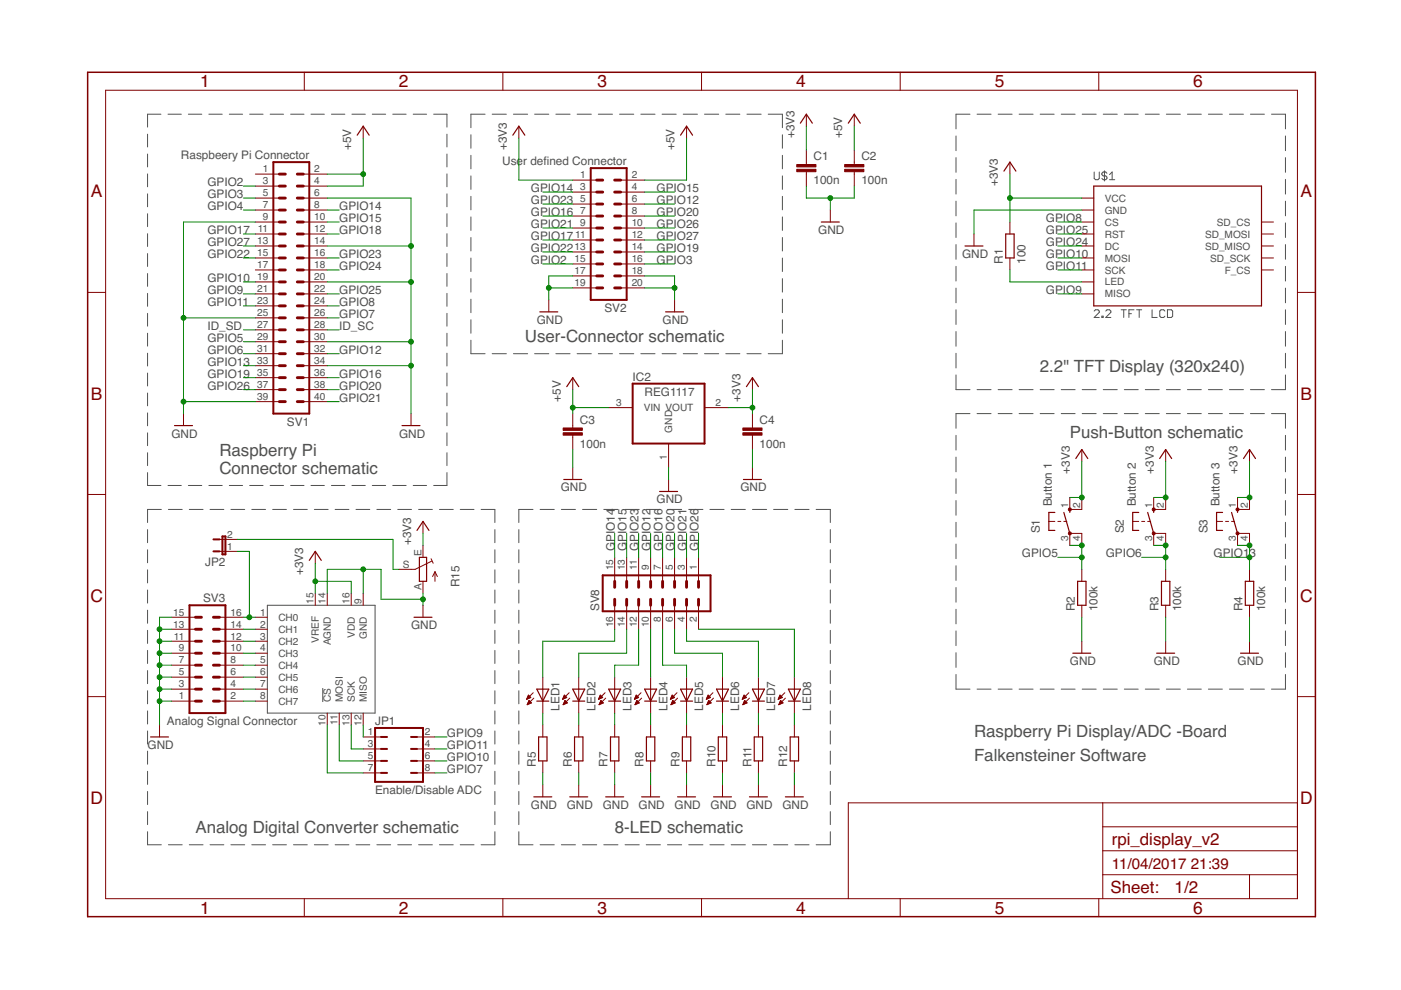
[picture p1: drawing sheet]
<svg xmlns="http://www.w3.org/2000/svg" width="297mm" height="210mm" viewBox="0 0 297 210" stroke-linecap="round" stroke-linejoin="round" font-family="sans-serif">
<g fill="none" stroke="#505050" stroke-width=".21">
<path d="M31.3 28.4v2.8M31.3 32.7v2.7M31.3 36.9v2.7M34.1 24.2h-2.8v2.7M35.6 24.2h2.8M39.9 24.2h2.9M44.3 24.2h2.8M48.6 24.2h2.8M52.9 24.2h2.9M57.3 24.2h2.8M61.6 24.2h2.9M65.9 24.2h2.9"/>
<path d="M70.3 24.2h2.8M74.6 24.2h2.8M78.9 24.2h2.9M83.3 24.2h2.8M87.6 24.2h2.8M91.9 24.2h2.9v2.7M94.8 28.4v2.8M94.8 32.7v2.7M94.8 36.9v2.7M99.8 28.6v2.8M99.8 32.9v2.9M99.8 37.3v2.9"/>
<path d="M102.8 24.2h-3v2.9M104.4 24.2h3M108.9 24.2h3M113.3 24.2h3.1M117.9 24.2h3M122.4 24.2h3M126.9 24.2h3M131.4 24.2h3M135.9 24.2h3M140.4 24.2h3M144.9 24.2h3M149.4 24.2h3"/>
<path d="M153.9 24.2h3M158.4 24.2h3M162.9 24.2h3v2.9M165.9 28.6v2.8M165.9 32.9v2.9M165.9 37.3v2.9M202.7 28.8v3.1M202.7 33.4v3.1M202.7 38v3.1M205.7 24.2h-3v3.1M207.2 24.2h2.9M211.6 24.2h3"/>
<path d="M216.1 24.2h2.9M220.5 24.2h3M225 24.2h2.9M229.4 24.2h3M232 36.5v1.3l.3 .3h.5l.3-.3v-1.3M233.9 24.2h3M234.2 36.2v2.2M234.7 36.7l-.3-.2h-.5l-.3 .2v.3l.3 .3h.5l.3 .3v.2l-.3 .3h-.5l-.3-.3M235.2 38.1h1.1M235.2 37l.6-.5v1.6M238.4 24.2h2.9M242.8 24.2h3"/>
<path d="M247.3 24.2h3M251.8 24.2h2.9M256.2 24.2h3M260.7 24.2h2.9M265.1 24.2h3M269.6 24.2h2.9v3.1M272.5 28.8v3.1M272.5 33.4v3.1M272.5 38v3.1M31.3 41.1v2.7M31.3 45.3v2.7M31.3 49.6v2.7"/>
<path d="M31.3 53.8v2.7M31.3 58v2.7M94.8 41.1v2.7M94.8 45.3v2.7M94.8 49.6v2.7M94.8 53.8v2.7M94.8 58v2.7M99.8 41.6v2.9M99.8 46v2.9M99.8 50.4v2.8M99.8 54.7v2.9M99.8 59.1v2.8"/>
<path d="M165.9 41.6v2.9M165.9 46v2.9M165.9 50.4v2.8M165.9 54.7v2.9M165.9 59.1v2.8M202.7 42.7v3.1M202.7 47.3v3.1M202.7 51.9v3.1M202.7 56.5v3.1M272.5 42.7v3.1M272.5 47.3v3.1M272.5 51.9v3.1"/>
<path d="M272.5 56.5v3.1M31.3 62.2v2.7M31.3 66.4v2.8M31.3 70.7v2.7M31.3 74.9v2.7M31.3 79.1v2.7M94.8 62.2v2.7M94.8 66.4v2.8M94.8 70.7v2.7M94.8 74.9v2.7M94.8 79.1v2.7M99.8 72.1v2.9h3"/>
<path d="M99.8 63.4v2.9M99.8 67.8v2.9M104.4 75h3M108.9 75h3M113.3 75h3.1M117.9 75h3M122.4 75h3M126.9 75h3M131.4 75h3M135.9 75h3M140.4 75h3M144.9 75h3"/>
<path d="M149.4 75h3M153.9 75h3M158.4 75h3M165.9 63.4v2.9M165.9 67.8v2.9M165.9 72.1v2.9h-3M202.7 79.5v3.1h3M202.7 61.1v3.1M202.7 65.7v3.1M202.7 70.3v3.1M202.7 74.9v3.1M232 66l.3-.3h.5l.3 .3v.2l-1.1 1.1h1.1"/>
<path d="M233.6 67h.3v.3h-.3zM234.4 66l.3-.3h.5l.3 .3v.2l-1.1 1.1h1.1M237.7 65.7h1.1M238.3 65.7v1.6M239.4 66.5h.5M240.4 65.7h-1v1.6M241 65.7h1.1M241.5 65.7v1.6M244.3 65.7v1.6h1M247 66l-.3-.3h-.5l-.3 .3v1l.3 .3h.5l.3-.3M247.5 65.7h.8l.3 .3v1l-.3 .3h-.8zM272.5 79.5v3.1h-2.9"/>
<path d="M272.5 61.1v3.1M272.5 65.7v3.1M272.5 70.3v3.1M272.5 74.9v3.1M31.3 83.3v2.7M31.3 87.5v2.8M31.3 91.8v2.7M31.3 96v2.7M94.8 83.3v2.7M94.8 87.5v2.8M94.8 91.8v2.7M94.8 96v2.7"/>
<path d="M202.7 92.3v3.1M202.7 96.9v3.1M205.7 87.7h-3v3.1M207.2 82.6h2.9M207.2 87.7h2.9M211.6 82.6h3M211.6 87.7h3M216.1 82.6h2.9M216.1 87.7h2.9M220.5 82.6h3M220.5 87.7h3M225 82.6h2.9"/>
<path d="M225 87.7h2.9M229.4 82.6h3M229.4 87.7h3M233.9 82.6h3M233.9 87.7h3M238.4 82.6h2.9M238.4 87.7h2.9M242.8 82.6h3M242.8 87.7h3M247.3 82.6h3M247.3 87.7h3M251.8 82.6h2.9"/>
<path d="M251.8 87.7h2.9M256.2 82.6h3M256.2 87.7h3M260.7 82.6h2.9M260.7 87.7h2.9M265.1 82.6h3M265.1 87.7h3M269.6 87.7h2.9v3.1M272.5 92.3v3.1M272.5 96.9v3.1M31.3 100.2v2.7h2.8M31.3 112.3v2.8"/>
<path d="M31.3 116.6v2.7M34.2 108h-2.9v2.8M35.6 102.9h2.8M35.7 108h2.9M39.9 102.9h2.9M40.1 108h3M44.3 102.9h2.8M44.5 108h3M48.6 102.9h2.8M49 108h2.9M52.9 102.9h2.9M53.4 108h2.9"/>
<path d="M57.3 102.9h2.8M57.8 108h2.9M61.6 102.9h2.9M62.2 108h3M65.9 102.9h2.9M66.7 108h2.9M70.3 102.9h2.8M71.1 108h2.9M74.6 102.9h2.8M75.5 108h2.9M78.9 102.9h2.9M79.9 108h2.9"/>
<path d="M83.3 102.9h2.8M84.3 108h2.9M87.6 102.9h2.8M88.8 108h2.9M93.2 108h2.9M94.8 100.2v2.7h-2.9M97.6 108h2.9M102 108h2.9v2.8M104.9 112.3v2.8M104.9 116.6v2.7M110 112.3v2.8M110 116.6v2.7"/>
<path d="M113 108h-3v2.8M114.5 108h3M119 108h3M123.5 108h3M128 108h3M132.5 108h3M137 108h3M141.5 108h3M146 108h3M150.5 108h3M155 108h3M159.5 108h3"/>
<path d="M164 108h3M168.5 108h3M173 108h3v2.8M176 112.3v2.8M176 116.6v2.7M202.7 101.5v3.1M202.7 106.1v3.1M202.7 110.7v3.2M202.7 115.4v3M202.7 120v3.1M272.5 101.5v3.1M272.5 106.1v3.1"/>
<path d="M272.5 110.7v3.2M272.5 115.4v3M272.5 120v3.1M31.3 120.8v2.8M31.3 125.1v2.8M31.3 129.4v2.7M31.3 133.6v2.8M31.3 137.9v2.8M56.7 128.3h22.8v22.9h-22.8zM104.9 120.8v2.8M104.9 125.1v2.8M104.9 129.4v2.7"/>
<path d="M104.9 133.6v2.8M104.9 137.9v2.8M110 120.8v2.8M110 125.1v2.8M110 129.4v2.7M110 133.6v2.8M110 137.9v2.8M176 120.8v2.8M176 125.1v2.8M176 129.4v2.7M176 133.6v2.8M176 137.9v2.8"/>
<path d="M202.7 124.6v3.1M202.7 129.2v3.1M202.7 133.8v3.1M202.7 138.4v3.1M272.5 124.6v3.1M272.5 129.2v3.1M272.5 133.8v3.1M272.5 138.4v3.1M31.3 142.2v2.7M31.3 146.5v2.7M31.3 150.7v2.8M31.3 155v2.8"/>
<path d="M31.3 159.3v2.7M68.4 145.9v2.9M104.9 142.2v2.7M104.9 146.5v2.7M104.9 150.7v2.8M104.9 155v2.8M104.9 159.3v2.7M110 142.2v2.7M110 146.5v2.7M110 150.7v2.8M110 155v2.8M110 159.3v2.7"/>
<path d="M176 142.2v2.7M176 146.5v2.7M176 150.7v2.8M176 155v2.8M176 159.3v2.7M202.7 143v3.1h3M207.2 146.1h2.9M211.6 146.1h3M216.1 146.1h2.9M220.5 146.1h3M225 146.1h2.9M229.4 146.1h3"/>
<path d="M233.9 146.1h3M238.4 146.1h2.9M242.8 146.1h3M247.3 146.1h3M251.8 146.1h2.9M256.2 146.1h3M260.7 146.1h2.9M265.1 146.1h3M272.5 143v3.1h-2.9M31.3 163.5v2.8M31.3 167.8v2.8M31.3 172.1v2.7"/>
<path d="M31.3 176.3v2.8h2.9M35.7 179.1h2.9M40.1 179.1h3M44.5 179.1h3M49 179.1h2.9M53.4 179.1h2.9M57.8 179.1h2.9M62.2 179.1h3M66.7 179.1h2.9M71.1 179.1h2.9M75.5 179.1h2.9M79.9 179.1h2.9"/>
<path d="M84.3 179.1h2.9M88.8 179.1h2.9M93.2 179.1h2.9M97.6 179.1h2.9M104.9 163.5v2.8M104.9 167.8v2.8M104.9 172.1v2.7M104.9 176.3v2.8h-2.9M110 176.3v2.8h3M110 163.5v2.8M110 167.8v2.8M110 172.1v2.7"/>
<path d="M114.5 179.1h3M119 179.1h3M123.5 179.1h3M128 179.1h3M132.5 179.1h3M137 179.1h3M141.5 179.1h3M146 179.1h3M150.5 179.1h3M155 179.1h3M159.5 179.1h3M164 179.1h3"/>
<path d="M168.5 179.1h3M176 176.3v2.8h-3M176 163.5v2.8M176 167.8v2.8M176 172.1v2.7"/>
</g>
<g fill="none" stroke="#800000" stroke-width=".21">
<path d="M22.4 19.1h252.7v171.4h-252.7zM64.5 15.3v3.8M106.6 15.3v3.8M148.7 15.3v3.8M190.9 15.3v3.8M233 15.3v3.8M54.1 36.9h5.1M54.1 39.5h5.1M64.3 36.9h5.1M64.3 39.5h5.1M77 26.8v2.5M110 26.8v2.5"/>
<path d="M121.4 38.2h5.1M131.6 38.2h5.1M145.6 26.8v2.5M171 24.2v2.6M171 31.8v3.1M171 36.4v3.1M181.1 24.2v2.6M181.1 31.8v3.1M181.1 36.4v3.1M214.1 34.4v2.5M54.1 42h5.1M54.1 44.5h5.1"/>
<path d="M54.1 47.1h5.1M54.1 49.6h5.1M54.1 52.2h5.1M54.1 54.7h5.1M54.1 57.2h5.1M54.1 59.8h5.1M64.3 42h5.1M64.3 44.5h5.1M64.3 47.1h5.1M64.3 49.6h5.1M64.3 52.2h5.1M64.3 54.7h5.1"/>
<path d="M64.3 57.2h5.1M64.3 59.8h5.1M121.4 40.7h5.1M121.4 43.3h5.1M121.4 45.8h5.1M121.4 48.3h5.1M121.4 50.9h5.1M121.4 53.4h5.1M121.4 56h5.1M121.4 58.5h5.1M131.6 40.7h5.1M131.6 43.3h5.1"/>
<path d="M131.6 45.8h5.1M131.6 48.3h5.1M131.6 50.9h5.1M131.6 53.4h5.1M131.6 56h5.1M131.6 58.5h5.1M176 44.5v2.6M206.5 49.6v2.6M214.1 47.1v2.5M214.1 54.7v2.5M229.4 42h2.5M229.4 44.5h2.5"/>
<path d="M229.4 47.1h2.5M229.4 49.6h2.5M229.4 52.2h2.5M229.4 54.7h2.5M229.4 57.2h2.5M229.4 59.8h2.5M267.5 47.1h2.5M267.5 49.6h2.5M267.5 52.2h2.5M267.5 54.7h2.5M267.5 57.2h2.5M18.6 62h3.8"/>
<path d="M54.1 62.3h5.1M54.1 64.9h5.1M54.1 67.4h5.1M54.1 69.9h5.1M54.1 72.5h5.1M54.1 75h5.1M54.1 77.5h5.1M64.3 62.3h5.1M64.3 64.9h5.1M64.3 67.4h5.1M64.3 69.9h5.1M64.3 72.5h5.1"/>
<path d="M64.3 75h5.1M64.3 77.5h5.1M116.4 63.6v2.5M121.4 61h5.1M131.6 61h5.1M143 63.6v2.5M229.4 62.3h2.5M275.1 62h3.8M38.9 87.7v2.5M54.1 80.1h5.1M54.1 82.6h5.1M54.1 85.2h5.1"/>
<path d="M64.3 80.1h5.1M64.3 82.6h5.1M64.3 85.2h5.1M87.1 87.7v2.5M121.4 80.1v2.5M121.4 87.7v3M121.4 92.3v3M121.4 99.1v2.6M129.1 86.4h5M141.8 94v5.1M149.4 86.4h5.1M159.5 80.1v2.5"/>
<path d="M159.5 87.7v3M159.5 92.3v3M159.5 99.1v2.6M229.4 95.3v2.6M247.1 95.3v2.6M264.9 95.3v2.6M18.6 104.8h3.8M46.5 116.9h3.8M46.5 114.4h3.8M66.8 116.9v2.5M89.7 110.6v2.5M89.7 115.6v2.6"/>
<path d="M91.4 118.5l.4 .9M91.6 119l-3.6 1.7h-3.4M130.3 118.2v5.1M132.9 118.2v5.1M135.4 118.2v5.1M137.9 118.2v5.1M140.5 118.2v5.1M141.8 101.7v2.5M143 118.2v5.1M145.6 118.2v5.1M148.1 118.2v5.1M222.4 110.6h1.2"/>
<path d="M224.3 110.6h.6M225.6 110.6h.6M226.8 105.5v2.5h2.6v-2.5M226.8 115.6v-2.5h2.6v2.5M240.2 110.6h1.2M242.1 110.6h.6M243.3 110.6h.7M244.6 105.5v2.5h2.5v-2.5M244.6 115.6v-2.5h2.5v2.5M257.9 110.6h1.3M259.8 110.6h.7M261.1 110.6h.6"/>
<path d="M262.4 105.5v2.5h2.5v-2.5M262.4 115.6v-2.5h2.5v2.5M275.1 104.8h3.8M36.4 130.9h5M36.4 133.4h5M36.4 136h5M36.4 138.5h5M46.5 130.9h5.1M46.5 133.4h5.1M46.5 136h5.1M46.5 138.5h5.1M54.1 130.9h2.6"/>
<path d="M54.1 133.4h2.6M54.1 136h2.6M54.1 138.5h2.6M66.8 125.8v2.5M69.4 125.8v2.5M74.5 125.8v2.5M77 125.8v2.5M89.7 123.3v2.5M89.7 128.3v2.6M92.2 121.2v2.1M92.2 121.2l.5 1M92.2 121.2l-.5 1"/>
<path d="M130.3 128.3v5.1M132.9 128.3v5.1M135.4 128.3v5.1M137.9 128.3v5.1M140.5 128.3v5.1M143 128.3v5.1M145.6 128.3v5.1M148.1 128.3v5.1M229.4 120.7v2.6M229.4 128.3v2.6M229.4 136v2.5M247.1 120.7v2.6"/>
<path d="M247.1 128.3v2.6M247.1 136v2.5M264.9 120.7v2.6M264.9 128.3v2.6M264.9 136v2.5M18.6 147.7h3.8M33.8 153.7v2.6M36.4 141h5M36.4 143.6h5M36.4 146.1h5M36.4 148.7h5M46.5 141h5.1"/>
<path d="M46.5 143.6h5.1M46.5 146.1h5.1M46.5 148.7h5.1M54.1 141h2.6M54.1 143.6h2.6M54.1 146.1h2.6M54.1 148.7h2.6M69.4 151.2v2.5M71.9 151.2v2.5M74.5 151.2v2.5M77 151.2v2.5M77 156.3h3.8"/>
<path d="M77 158.8h3.8M88.4 156.3h3.8M88.4 158.8h3.8M111.7 148.2h.2M111.8 148h.4M111.8 147.9h.7M111.8 149.4h.1M111.9 147.8h.6M111.9 149.2h.3M111.9 147.7h.4M111.9 149.1h.5M112 149h.6"/>
<path d="M112 147.6h.2M112 147.4h.1M112 148.9h.5M112 147.4l.5 .5-.8 .4zM112.1 148.8h.3M112.1 148.6h.2M112.2 148.5l-.4 .9M112.2 148.5l.5 .5-.9 .4M112.2 148.5h.1M113.1 146.9l-1.4 1.4M113.2 148l-1.4 1.4M115.1 143.6v7.6"/>
<path d="M115.1 153.7v2.6M119.3 148.2h.2M119.4 148h.4M119.4 147.9h.7M119.4 149.4h.1M119.5 149.2h.3M119.5 147.8h.6M119.5 147.7h.5M119.5 149.1h.6M119.6 149h.7M119.6 147.6h.2M119.6 147.4h.1"/>
<path d="M119.6 148.9h.5M119.7 147.4l-.4 .9M119.7 147.4l.5 .5-.9 .4M119.7 148.8h.3M119.7 148.6h.2M119.8 148.5h.1M119.8 148.5l-.4 .9M119.8 148.5l.5 .5-.9 .4M120.7 146.9l-1.4 1.4M120.8 148l-1.4 1.4M122.7 143.6v7.6M122.7 153.7v2.6"/>
<path d="M126.9 148.2h.2M127 148h.4M127 147.9h.7M127 149.4h.1M127.1 149.2h.3M127.1 147.8h.6M127.1 147.7h.5M127.1 149.1h.6M127.2 147.6h.3M127.2 149h.7M127.3 147.4h.1M127.3 148.9h.5"/>
<path d="M127.3 147.4l-.4 .9M127.3 147.4l.5 .5-.9 .4M127.3 148.8h.4M127.4 148.6h.1M127.4 148.5h.1M127.4 148.5l-.4 .9M127.4 148.5l.5 .5-.9 .4M128.3 146.9l-1.4 1.4M128.4 148l-1.4 1.4M130.3 143.6v7.6M130.3 153.7v2.6M134.6 148.2h.2"/>
<path d="M134.6 148h.4M134.7 147.9h.6M134.7 149.4h.1M134.7 147.8h.6M134.7 149.2h.3M134.8 147.7h.4M134.8 149.1h.5M134.8 147.6h.3M134.8 149h.7M134.9 147.4h.1M134.9 148.9h.5M134.9 147.4l-.4 .9"/>
<path d="M134.9 147.4l.5 .5-.9 .4M134.9 148.8h.4M135 148.6h.1M135 148.5h.1M135 148.5l-.4 .9M135 148.5l.5 .5-.9 .4M135.9 146.9l-1.4 1.4M136 148l-1.4 1.4M137.9 143.6v7.6M137.9 153.7v2.6M142.2 148.2h.2M142.2 148h.5"/>
<path d="M142.3 147.9h.6M142.3 149.4h.1M142.3 147.8h.6M142.3 149.2h.3M142.4 147.7h.4M142.4 149.1h.5M142.4 147.6h.3M142.4 149h.7M142.5 147.4h.1M142.5 148.9h.5M142.5 147.4l.5 .5-.9 .4zM142.5 148.8h.4"/>
<path d="M142.6 148.6h.2M142.6 148.5h.1M142.6 148.5l-.3 .9M142.6 148.5l.6 .5-.9 .4M143.5 146.9l-1.4 1.4M143.7 148l-1.4 1.4M145.6 143.6v7.6M145.6 153.7v2.6M149.8 148.2h.2M149.8 148h.5M149.9 147.9h.7M149.9 149.4h.1"/>
<path d="M149.9 147.8h.7M149.9 149.2h.4M150 147.7h.4M150 149.1h.5M150.1 147.6h.2M150.1 149h.6M150.1 147.4h.1M150.1 148.9h.5M150.1 147.4l-.3 .9M150.1 147.4l.5 .5-.8 .4M150.2 148.8h.3M150.2 148.6h.2"/>
<path d="M150.3 148.5h.1M150.3 148.5l-.4 .9M150.3 148.5l.5 .5-.9 .4M151.2 146.9l-1.4 1.4M151.3 148l-1.4 1.4M153.2 143.6v7.6M153.2 153.7v2.6M157.4 148.2h.2M157.5 148h.4M157.5 147.9h.7M157.5 149.4h.1M157.6 147.8h.6"/>
<path d="M157.6 149.2h.3M157.6 147.7h.5M157.6 149.1h.6M157.7 147.6h.2M157.7 149h.7M157.7 148.9h.5M157.7 147.4h.1M157.8 147.4l-.4 .9M157.8 147.4l.5 .5-.9 .4M157.8 148.8h.3M157.8 148.6h.2M157.9 148.5h.1"/>
<path d="M157.9 148.5l-.4 .9M157.9 148.5l.5 .5-.9 .4M158.8 146.9l-1.4 1.4M158.9 148l-1.4 1.4M160.8 143.6v7.6M160.8 153.7v2.6M165 148.2h.2M165.1 148h.4M165.1 147.9h.7M165.1 149.4h.1M165.2 147.8h.6M165.2 149.2h.3"/>
<path d="M165.2 147.7h.5M165.2 149.1h.6M165.3 147.6h.2M165.3 149h.7M165.3 148.9h.6M165.4 147.4h.1M165.4 147.4l-.4 .9M165.4 147.4l.5 .5-.9 .4M165.4 148.8h.3M165.4 148.6h.2M165.5 148.5h.1M165.5 148.5l-.4 .9"/>
<path d="M165.5 148.5l.5 .5-.9 .4M166.4 146.9l-1.4 1.4M166.5 148l-1.4 1.4M168.4 143.6v7.6M168.4 153.7v2.6M275.1 147.7h3.8M77 161.3h3.8M77 163.9h3.8M88.4 161.3h3.8M88.4 163.9h3.8M115.1 161.3v2.6M115.1 166.4v2.6"/>
<path d="M122.7 161.3v2.6M122.7 166.4v2.6M130.3 161.3v2.6M130.3 166.4v2.6M137.9 161.3v2.6M137.9 166.4v2.6M145.6 161.3v2.6M145.6 166.4v2.6M153.2 161.3v2.6M153.2 166.4v2.6M160.8 161.3v2.6M160.8 166.4v2.6"/>
<path d="M168.4 161.3v2.6M168.4 166.4v2.6M233.8 170.2v20.3M233.8 175.3h41.3M275.1 170.2h-95.2v20.3M64.5 190.5v3.9M106.6 190.5v3.9M148.7 190.5v3.9M190.9 190.5v3.9M233 190.5v3.9M233.8 185.5h41.3M233.8 180.4h41.3"/>
<path d="M264.9 185.5v5"/>
</g>
<path d="M18.6 15.3h260.3v179.1h-260.3z" fill="none" stroke="#800000" stroke-width=".32"/>
<g fill="none" stroke="#800000" stroke-width=".42">
<path d="M58 34.4h7.6v53.3h-7.6zM125.2 35.6h7.7v28h-7.7zM134.1 81.3h15.3v12.7h-15.3zM45.3 116.9h1.2M45.3 114.4h1.2M47.2 113.7h.6v3.8h-.6zM40.2 128.3h7.6v22.9h-7.6zM127.8 122h22.8v7.6h-22.8zM79.5 154.3h10.2v11.5h-10.2zM80.8 156.3h1.3M80.8 158.8h1.3M87.1 156.3h1.3"/>
<path d="M87.1 158.8h1.3M80.8 161.3h1.3M80.8 163.9h1.3M87.1 161.3h1.3M87.1 163.9h1.3"/>
</g>
<g fill="none" stroke="#800000" stroke-width=".61">
<path d="M59.2 39.5h1.3M59.2 36.9h1.3M63 39.5h1.3M63 36.9h1.3M126.5 38.2h1.3M130.3 38.2h1.3M59.2 42h1.3M59.2 47.1h1.3M59.2 44.5h1.3M59.2 54.7h1.3M59.2 52.2h1.3M59.2 49.6h1.3"/>
<path d="M59.2 59.8h1.3M59.2 57.2h1.3M63 42h1.3M63 47.1h1.3M63 44.5h1.3M63 54.7h1.3M63 52.2h1.3M63 49.6h1.3M63 59.8h1.3M63 57.2h1.3M126.5 43.3h1.3M126.5 40.7h1.3"/>
<path d="M126.5 48.3h1.3M126.5 45.8h1.3M126.5 56h1.3M126.5 53.4h1.3M126.5 50.9h1.3M126.5 58.5h1.3M130.3 43.3h1.3M130.3 40.7h1.3M130.3 48.3h1.3M130.3 45.8h1.3M130.3 56h1.3M130.3 53.4h1.3"/>
<path d="M130.3 50.9h1.3M130.3 58.5h1.3M59.2 67.4h1.3M59.2 64.9h1.3M59.2 62.3h1.3M59.2 72.5h1.3M59.2 69.9h1.3M59.2 77.5h1.3M59.2 75h1.3M63 67.4h1.3M63 64.9h1.3M63 62.3h1.3"/>
<path d="M63 72.5h1.3M63 69.9h1.3M63 77.5h1.3M63 75h1.3M126.5 61h1.3M130.3 61h1.3M59.2 80.1h1.3M59.2 82.6h1.3M59.2 85.2h1.3M63 80.1h1.3M63 82.6h1.3M63 85.2h1.3"/>
<path d="M41.4 138.5h1.3M41.4 130.9h1.3M41.4 133.4h1.3M41.4 136h1.3M45.3 138.5h1.2M45.3 130.9h1.2M45.3 133.4h1.2M45.3 136h1.2M130.3 123.3v1.2M130.3 127.1v1.2M132.9 123.3v1.2M132.9 127.1v1.2"/>
<path d="M135.4 123.3v1.2M135.4 127.1v1.2M137.9 123.3v1.2M137.9 127.1v1.2M140.5 123.3v1.2M140.5 127.1v1.2M143 123.3v1.2M143 127.1v1.2M145.6 123.3v1.2M145.6 127.1v1.2M148.1 123.3v1.2M148.1 127.1v1.2"/>
<path d="M41.4 143.6h1.3M41.4 146.1h1.3M41.4 148.7h1.3M41.4 141h1.3M45.3 143.6h1.2M45.3 146.1h1.2M45.3 148.7h1.2M45.3 141h1.2"/>
</g>
<g fill="none" stroke="#800000" stroke-width=".25">
<path d="M75.7 28.7l1.3-1.9 1.3 1.9M108.7 28.7l1.3-1.9 1.3 1.9M144.3 28.7l1.3-1.9 1.2 1.9M169.7 26.1l1.3-1.9 1.2 1.9M179.9 26.1l1.2-1.9 1.3 1.9M212.9 36.3l1.2-1.9 1.3 1.9M231.9 39.5h35.6v25.4h-35.6zM174.1 47.1h3.8M204.6 52.2h3.8M213.2 49.6h1.8v5.1h-1.8zM114.4 66.1h3.9M141.1 66.1h3.8"/>
<path d="M37 90.2h3.8M85.2 90.2h3.8M120.2 82l1.2-1.9 1.3 1.9M158.3 82l1.2-1.9 1.3 1.9M228.1 97.2l1.3-1.9 1.2 1.9M245.9 97.2l1.2-1.9 1.3 1.9M263.7 97.2l1.2-1.9 1.3 1.9M65.6 118.8l1.2-1.9 1.3 1.9M88.4 112.5l1.3-1.9 1.3 1.9M88.9 118.2h1.5v5.1h-1.5zM119.5 101.7h3.8M139.8 104.2h3.9"/>
<path d="M157.6 101.7h3.8M223.6 108.6h-1.2v3.9h1.2M225.6 108.6l1.2 4.5M226.8 108v.6M241.4 108.6h-1.2v3.9h1.2M243.3 108.6l1.3 4.5M244.6 108v.6M259.2 108.6h-1.3v3.9h1.3M261.1 108.6l1.3 4.5M262.4 108v.6M87.8 130.9h3.8M227.5 138.5h3.8"/>
<path d="M228.5 123.3h1.8v5h-1.8zM245.2 138.5h3.8M246.3 123.3h1.7v5h-1.7zM263 138.5h3.8M264 123.3h1.8v5h-1.8zM31.9 156.3h3.8M113.8 146.1h2.6l-1.3 2.6zM113.8 148.7h2.6M114.2 156.3h1.8v5h-1.8zM121.4 148.7h2.6M121.4 146.1h2.6l-1.3 2.6zM121.8 156.3h1.8v5h-1.8z"/>
<path d="M129.1 148.7h2.5M129.1 146.1h2.5l-1.3 2.6zM129.4 156.3h1.8v5h-1.8zM136.7 148.7h2.5M136.7 146.1h2.5l-1.3 2.6zM137.1 156.3h1.7v5h-1.7zM144.3 148.7h2.5M144.3 146.1h2.5l-1.2 2.6zM144.7 156.3h1.8v5h-1.8zM151.9 148.7h2.6M151.9 146.1h2.6l-1.3 2.6zM152.3 156.3h1.8v5h-1.8z"/>
<path d="M159.5 148.7h2.6M159.5 146.1h2.6l-1.3 2.6zM159.9 156.3h1.8v5h-1.8zM167.2 148.7h2.5M167.2 146.1h2.5l-1.3 2.6zM167.5 156.3h1.8v5h-1.8zM113.2 169h3.8M120.8 169h3.8M128.4 169h3.8M136 169h3.8M143.7 169h3.8M151.3 169h3.8"/>
<path d="M158.9 169h3.8M166.5 169h3.8"/>
</g>
<g fill="#800000" stroke="#800000" stroke-width=".21">
<circle cx="226.8" cy="113.1" r=".33"/>
<circle cx="226.8" cy="108" r=".33"/>
<circle cx="244.6" cy="113.1" r=".33"/>
<circle cx="244.6" cy="108" r=".33"/>
<circle cx="262.4" cy="113.1" r=".33"/>
<circle cx="262.4" cy="108" r=".33"/>
</g>
<g fill="#800000" stroke="#800000" stroke-width=".21">
<path d="M168.9 35.9h4.1v.5h-4.1z"/>
<path d="M168.9 34.9h4.1v.5h-4.1z"/>
<path d="M179.1 35.9h4.1v.5h-4.1z"/>
<path d="M179.1 34.9h4.1v.5h-4.1z"/>
<path d="M119.4 91.8h4.1v.5h-4.1z"/>
<path d="M119.4 90.7h4.1v.5h-4.1z"/>
<path d="M157.5 91.8h4.1v.5h-4.1z"/>
<path d="M157.5 90.7h4.1v.5h-4.1z"/>
</g>
<g fill="none" stroke="#008000" stroke-width=".21">
<path d="M51.6 39.5h2.5M69.4 36.9h7.6M77 29.3v10.2h-7.6M110 29.3v8.9h11.4M145.6 29.3v8.9h-8.9M171 39.5v2.5h10.1v-2.5M171 26.8v5M181.1 26.8v5M214.1 36.9v10.2M51.6 44.5h2.5M51.6 49.6h2.5M51.6 42h2.5"/>
<path d="M51.6 52.2h2.5M51.6 54.7h2.5M51.6 59.8h2.5M54.1 47.1h-15.2v40.6M69.4 44.5h2.5M69.4 47.1h2.5M69.4 49.6h2.5M69.4 42h17.7v45.7M69.4 52.2h17.7M69.4 54.7h2.5M69.4 57.2h2.5M69.4 59.8h17.7"/>
<path d="M115.1 40.7h6.3M115.1 56h6.3M115.1 50.9h6.3M115.1 53.4h6.3M115.1 48.3h6.3M115.1 43.3h6.3M115.1 45.8h6.3M121.4 58.5h-5v5.1M136.7 40.7h6.3M136.7 56h6.3M136.7 50.9h6.3M136.7 53.4h6.3"/>
<path d="M136.7 48.3h6.3M136.7 43.3h6.3M136.7 45.8h6.3M136.7 58.5h6.3v5.1M176 42v2.5M214.1 42h15.3M214.1 57.2v2.6h15.3M224.3 47.1h5.1M224.3 49.6h5.1M224.3 52.2h5.1M224.3 54.7h5.1M224.3 57.2h5.1"/>
<path d="M229.4 44.5h-22.9v5.1M38.9 67.4h15.2M51.6 69.9h2.5M51.6 72.5h2.5M51.6 75h2.5M51.6 77.5h2.5M51.6 62.3h2.5M51.6 64.9h2.5M69.4 69.9h2.5M69.4 72.5h17.7M69.4 75h2.5M69.4 77.5h17.7"/>
<path d="M69.4 62.3h2.5M69.4 67.4h2.5M69.4 64.9h2.5M116.4 61h5M136.7 61h6.3M224.3 62.3h5.1M38.9 85.2h15.2M51.6 80.1h2.5M51.6 82.6h2.5M69.4 80.1h2.5M69.4 82.6h2.5M69.4 85.2h2.5"/>
<path d="M121.4 86.4h7.7M121.4 82.6v5.1M121.4 95.3v3.8M141.8 99.1v2.6M154.5 86.4h5M159.5 82.6v5.1M159.5 95.3v3.8M229.4 97.9v7.6h-2.6M247.1 97.9v7.6h-2.5M264.9 97.9v7.6h-2.5M50.3 114.4h33v6.3h1.3M50.3 116.9h2.6v14"/>
<path d="M66.8 119.4v6.4M89.7 113.1v2.5M130.3 113.1v5.1M132.9 113.1v5.1M135.4 113.1v5.1M137.9 113.1v5.1M140.5 113.1v5.1M143 113.1v5.1M145.6 113.1v5.1M148.1 113.1v5.1M224.3 118.2h5.1M226.8 115.6h2.6v5.1"/>
<path d="M242.1 118.2h5M244.6 115.6h2.5v5.1M258.6 118.2h6.3M262.4 115.6h2.5v5.1M33.8 133.4h2.6M33.8 136h2.6M33.8 138.5h2.6M36.4 130.9h-2.6v22.8M51.6 130.9h2.5M51.6 133.4h2.5M51.6 136h2.5M51.6 138.5h2.5"/>
<path d="M66.8 123.3h7.7v2.5M69.4 125.8v-5.1h11.4v6.4h8.9M77 120.7v5.1M89.7 125.8v2.5M130.3 133.4v2.6h-15.2v7.6M132.9 133.4v5.1h-10.2v5.1M135.4 133.4v7.6h-5.1v2.6M137.9 133.4v10.2M140.5 133.4v7.6h5.1v2.6M143 133.4v5.1h10.2v5.1M145.6 133.4v2.6h15.2v7.6M148.1 133.4h20.3v10.2"/>
<path d="M229.4 130.9v5.1M247.1 130.9v5.1M264.9 130.9v5.1M33.8 141h2.6M33.8 143.6h2.6M33.8 146.1h2.6M33.8 148.7h2.6M51.6 141h2.5M51.6 143.6h2.5M51.6 146.1h2.5M51.6 148.7h2.5M69.4 153.7v10.2h7.6"/>
<path d="M71.9 153.7v7.6h5.1M74.5 153.7v5.1h2.5M77 153.7v2.6M92.2 156.3h2.6M92.2 158.8h2.6M115.1 151.2v2.5M122.7 151.2v2.5M130.3 151.2v2.5M137.9 151.2v2.5M145.6 151.2v2.5M153.2 151.2v2.5M160.8 151.2v2.5"/>
<path d="M168.4 151.2v2.5M92.2 163.9h2.6M92.2 161.3h2.6M115.1 163.9v2.5M122.7 163.9v2.5M130.3 163.9v2.5M137.9 163.9v2.5M145.6 163.9v2.5M153.2 163.9v2.5M160.8 163.9v2.5M168.4 163.9v2.5"/>
</g>
<g fill="#008000" stroke="#008000" stroke-width=".21">
<circle cx="229.4" cy="115.6" r=".51"/>
<circle cx="229.4" cy="118.2" r=".51"/>
<circle cx="247.1" cy="115.6" r=".51"/>
<circle cx="247.1" cy="118.2" r=".51"/>
<circle cx="264.9" cy="115.6" r=".51"/>
<circle cx="264.9" cy="118.2" r=".51"/>
<circle cx="229.4" cy="105.5" r=".51"/>
<circle cx="247.1" cy="105.5" r=".51"/>
<circle cx="264.9" cy="105.5" r=".51"/>
<circle cx="214.1" cy="42" r=".51"/>
<circle cx="66.8" cy="123.3" r=".51"/>
<circle cx="159.5" cy="86.4" r=".51"/>
<circle cx="77" cy="36.9" r=".51"/>
<circle cx="121.4" cy="86.4" r=".51"/>
<circle cx="38.9" cy="85.2" r=".51"/>
<circle cx="38.9" cy="67.4" r=".51"/>
<circle cx="87.1" cy="77.5" r=".51"/>
<circle cx="87.1" cy="52.2" r=".51"/>
<circle cx="87.1" cy="59.8" r=".51"/>
<circle cx="87.1" cy="72.5" r=".51"/>
<circle cx="33.8" cy="133.4" r=".51"/>
<circle cx="33.8" cy="136" r=".51"/>
<circle cx="33.8" cy="138.5" r=".51"/>
<circle cx="33.8" cy="141" r=".51"/>
<circle cx="33.8" cy="143.6" r=".51"/>
<circle cx="33.8" cy="146.1" r=".51"/>
<circle cx="33.8" cy="148.7" r=".51"/>
<circle cx="176" cy="42" r=".51"/>
<circle cx="77" cy="120.7" r=".51"/>
<circle cx="89.7" cy="127.1" r=".51"/>
<circle cx="116.4" cy="61" r=".51"/>
<circle cx="143" cy="61" r=".51"/>
<circle cx="52.9" cy="130.9" r=".51"/>
</g>
<g font-size="3.7" fill="#800000">
<text x="42.4" y="18.5">1</text>
<text x="84.5" y="18.5">2</text>
<text x="126.7" y="18.5">3</text>
<text x="168.8" y="18.5">4</text>
<text x="210.9" y="18.5">5</text>
<text x="253" y="18.5">6</text>
<text x="19.3" y="41.9">A</text>
<text x="275.8" y="41.9">A</text>
<text x="19.3" y="84.7">B</text>
<text x="275.8" y="84.7">B</text>
<text x="19.2" y="127.6">C</text>
<text x="275.7" y="127.6">C</text>
<text x="19.2" y="170.4">D</text>
<text x="275.7" y="170.4">D</text>
<text x="42.4" y="193.7">1</text>
<text x="84.5" y="193.7">2</text>
<text x="126.7" y="193.7">3</text>
<text x="168.8" y="193.7">4</text>
<text x="210.9" y="193.7">5</text>
<text x="253" y="193.7">6</text>
</g>
<g font-size="3.6" fill="#505050">
<text x="111.3" y="72.5">User-Connector schematic</text>
<text x="220.5" y="78.8">2.2&quot; TFT Display (320x240)</text>
<text x="226.8" y="92.8">Push-Button schematic</text>
<text x="46.5" y="96.6">Raspberry Pi</text>
<text x="46.5" y="100.4">Connector schematic</text>
<text x="206.5" y="156.3">Raspberry Pi Display/ADC -Board</text>
<text x="206.5" y="161.3">Falkensteiner Software</text>
<text x="41.4" y="176.6">Analog Digital Converter schematic</text>
<text x="130.3" y="176.6">8-LED schematic</text>
</g>
<g font-size="3.6" fill="#800000">
<text x="235.7" y="179.1">rpi_display_v2</text>
<text x="235.5" y="189.4">Sheet:</text>
<text x="249" y="189.3">1/2</text>
</g>
<g font-size="3.2" fill="#800000">
<text x="235.7" y="184.2">11/04/2017</text>
<text x="252.5" y="184.2">21:39</text>
</g>
<g font-size="2.5" fill="#505050">
<text x="168.4" y="29.3" transform="rotate(-90 168.4 29.3)">+3V3</text>
<text x="178.6" y="29.3" transform="rotate(-90 178.6 29.3)">+5V</text>
<text x="38.4" y="33.6">Raspbeery Pi Connector</text>
<text x="74.5" y="31.8" transform="rotate(-90 74.5 31.8)">+5V</text>
<text x="106.5" y="34.9">User defned Connector</text>
<text x="107.5" y="31.8" transform="rotate(-90 107.5 31.8)">+3V3</text>
<text x="115.2" y="34.9">i</text>
<text x="143" y="31.8" transform="rotate(-90 143 31.8)">+5V</text>
<text x="172.5" y="34">C1</text>
<text x="182.6" y="34">C2</text>
<text x="44" y="39.5">GPIO2</text>
<text x="44" y="42">GPIO3</text>
<text x="112.5" y="40.7">GPIO14</text>
<text x="139.2" y="40.7">GPIO15</text>
<text x="172.5" y="39.1">100n</text>
<text x="182.6" y="39.1">100n</text>
<text x="211.6" y="39.5" transform="rotate(-90 211.6 39.5)">+3V3</text>
<text x="44" y="44.5">GPIO4</text>
<text x="71.9" y="44.5">GPIO14</text>
<text x="71.9" y="47.1">GPIO15</text>
<text x="112.5" y="43.3">GPIO23</text>
<text x="112.5" y="45.8">GPIO16</text>
<text x="139.2" y="43.3">GPIO12</text>
<text x="139.2" y="45.8">GPIO20</text>
<text x="221.7" y="47.1">GPIO8</text>
<text x="44" y="49.6">GPIO17</text>
<text x="44" y="52.1">GPIO27</text>
<text x="71.9" y="49.6">GPIO18</text>
<text x="112.5" y="50.9">GPIO17</text>
<text x="112.5" y="53.4">GPIO22</text>
<text x="112.5" y="48.3">GPIO21</text>
<text x="139.2" y="50.9">GPIO27</text>
<text x="139.2" y="53.4">GPIO19</text>
<text x="139.2" y="48.3">GPIO26</text>
<text x="173.5" y="49.6">GND</text>
<text x="221.7" y="52.1">GPIO24</text>
<text x="221.7" y="49.6">GPIO25</text>
<text x="44" y="54.7">GPIO22</text>
<text x="44" y="59.8">GPIO10</text>
<text x="71.9" y="54.7">GPIO23</text>
<text x="71.9" y="57.2">GPIO24</text>
<text x="112.5" y="56">GPIO2</text>
<text x="139.2" y="56">GPIO3</text>
<text x="204" y="54.7">GND</text>
<text x="212.6" y="56" transform="rotate(-90 212.6 56)">R1</text>
<text x="217.4" y="56" transform="rotate(-90 217.4 56)">100</text>
<text x="221.7" y="54.7">GPIO10</text>
<text x="221.7" y="57.2">GPIO11</text>
<text x="44" y="62.3">GPIO9</text>
<text x="44" y="64.8">GPIO11</text>
<text x="71.9" y="62.3">GPIO25</text>
<text x="71.9" y="64.8">GPIO8</text>
<text x="221.7" y="62.3">GPIO9</text>
<text x="44" y="69.9">ID_SD</text>
<text x="71.9" y="67.4">GPIO7</text>
<text x="71.9" y="69.9">ID_SC</text>
<text x="113.8" y="68.7">GND</text>
<text x="128.1" y="66.1">SV2</text>
<text x="140.5" y="68.7">GND</text>
<text x="44" y="72.5">GPIO5</text>
<text x="44" y="75">GPIO6</text>
<text x="44" y="77.5">GPIO13</text>
<text x="71.9" y="75">GPIO12</text>
<text x="44" y="80.1">GPIO19</text>
<text x="44" y="82.6">GPIO26</text>
<text x="71.9" y="80.1">GPIO16</text>
<text x="71.9" y="82.6">GPIO20</text>
<text x="134.1" y="80.7">IC2</text>
<text x="136.7" y="83.9">REG1117</text>
<text x="71.9" y="85.2">GPIO21</text>
<text x="118.9" y="85.2" transform="rotate(-90 118.9 85.2)">+5V</text>
<text x="123" y="89.9">C3</text>
<text x="157" y="85.2" transform="rotate(-90 157 85.2)">+3V3</text>
<text x="161.1" y="89.9">C4</text>
<text x="36.4" y="92.8">GND</text>
<text x="60.8" y="90.2">SV1</text>
<text x="84.6" y="92.8">GND</text>
<text x="123" y="94.9">100n</text>
<text x="161.1" y="94.9">100n</text>
<text x="226.8" y="100.4" transform="rotate(-90 226.8 100.4)">+3V3</text>
<text x="244.6" y="100.4" transform="rotate(-90 244.6 100.4)">+3V3</text>
<text x="262.4" y="100.4" transform="rotate(-90 262.4 100.4)">+3V3</text>
<text x="118.9" y="104.2">GND</text>
<text x="139.2" y="106.7">GND</text>
<text x="157" y="104.2">GND</text>
<text x="223" y="107.4" transform="rotate(-90 223 107.4)">Button 1</text>
<text x="240.8" y="107.4" transform="rotate(-90 240.8 107.4)">Button 2</text>
<text x="258.6" y="107.4" transform="rotate(-90 258.6 107.4)">Button 3</text>
<text x="220.5" y="113.1" transform="rotate(-90 220.5 113.1)">S1</text>
<text x="238.3" y="113.1" transform="rotate(-90 238.3 113.1)">S2</text>
<text x="256" y="113.1" transform="rotate(-90 256 113.1)">S3</text>
<text x="43.5" y="119.9">JP2</text>
<text x="87.2" y="115.6" transform="rotate(-90 87.2 115.6)">+3V3</text>
<text x="130.3" y="116.9" transform="rotate(-90 130.3 116.9)">GPIO14</text>
<text x="132.9" y="116.9" transform="rotate(-90 132.9 116.9)">GPIO15</text>
<text x="135.4" y="116.9" transform="rotate(-90 135.4 116.9)">GPIO23</text>
<text x="137.9" y="116.9" transform="rotate(-90 137.9 116.9)">GPIO12</text>
<text x="140.5" y="116.9" transform="rotate(-90 140.5 116.9)">GPIO16</text>
<text x="143" y="116.9" transform="rotate(-90 143 116.9)">GPIO20</text>
<text x="145.6" y="116.9" transform="rotate(-90 145.6 116.9)">GPIO21</text>
<text x="148.1" y="116.9" transform="rotate(-90 148.1 116.9)">GPIO26</text>
<text x="216.7" y="118.2">GPIO5</text>
<text x="234.4" y="118.2">GPIO6</text>
<text x="257.3" y="118.2">GPIO1</text>
<text x="264.9" y="118.2">3</text>
<text x="64.3" y="122" transform="rotate(-90 64.3 122)">+3V3</text>
<text x="97.4" y="124.5" transform="rotate(-90 97.4 124.5)">R15</text>
<text x="43.1" y="127.6">SV3</text>
<text x="127" y="129.6" transform="rotate(-90 127 129.6)">SV8</text>
<text x="227.9" y="129.6" transform="rotate(-90 227.9 129.6)">R2</text>
<text x="232.7" y="129.6" transform="rotate(-90 232.7 129.6)">100k</text>
<text x="245.6" y="129.6" transform="rotate(-90 245.6 129.6)">R3</text>
<text x="250.4" y="129.6" transform="rotate(-90 250.4 129.6)">100k</text>
<text x="263.4" y="129.6" transform="rotate(-90 263.4 129.6)">R4</text>
<text x="268.2" y="129.6" transform="rotate(-90 268.2 129.6)">100k</text>
<text x="87.2" y="133.4">GND</text>
<text x="226.8" y="141">GND</text>
<text x="244.6" y="141">GND</text>
<text x="262.4" y="141">GND</text>
<text x="35.4" y="153.7">Analog Signal Connector</text>
<text x="79.5" y="153.7">JP1</text>
<text x="118.6" y="150.7" transform="rotate(-90 118.6 150.7)">LED1</text>
<text x="126.3" y="150.7" transform="rotate(-90 126.3 150.7)">LED2</text>
<text x="133.9" y="150.7" transform="rotate(-90 133.9 150.7)">LED3</text>
<text x="141.5" y="150.7" transform="rotate(-90 141.5 150.7)">LED4</text>
<text x="149.1" y="150.7" transform="rotate(-90 149.1 150.7)">LED5</text>
<text x="156.7" y="150.7" transform="rotate(-90 156.7 150.7)">LED6</text>
<text x="164.4" y="150.7" transform="rotate(-90 164.4 150.7)">LED7</text>
<text x="172" y="150.7" transform="rotate(-90 172 150.7)">LED8</text>
<text x="31.3" y="158.8">GND</text>
<text x="94.8" y="161.3">GPIO10</text>
<text x="94.8" y="156.3">GPIO9</text>
<text x="94.8" y="158.8">GPIO11</text>
<text x="94.8" y="163.9">GPIO7</text>
<text x="113.6" y="162.6" transform="rotate(-90 113.6 162.6)">R5</text>
<text x="121.2" y="162.6" transform="rotate(-90 121.2 162.6)">R6</text>
<text x="128.8" y="162.6" transform="rotate(-90 128.8 162.6)">R7</text>
<text x="136.4" y="162.6" transform="rotate(-90 136.4 162.6)">R8</text>
<text x="144.1" y="162.6" transform="rotate(-90 144.1 162.6)">R9</text>
<text x="151.7" y="162.6" transform="rotate(-90 151.7 162.6)">R10</text>
<text x="159.3" y="162.6" transform="rotate(-90 159.3 162.6)">R11</text>
<text x="166.9" y="162.6" transform="rotate(-90 166.9 162.6)">R12</text>
<text x="79.5" y="168.3">Enable/Disable ADC</text>
<text x="112.5" y="171.5">GND</text>
<text x="120.2" y="171.5">GND</text>
<text x="127.8" y="171.5">GND</text>
<text x="135.4" y="171.5">GND</text>
<text x="143" y="171.5">GND</text>
<text x="150.6" y="171.5">GND</text>
<text x="158.3" y="171.5">GND</text>
<text x="165.9" y="171.5">GND</text>
</g>
<g font-size="2.1" fill="#505050">
<text x="55.7" y="36.6">1</text>
<text x="55.7" y="39.1">3</text>
<text x="55.7" y="41.6">5</text>
<text x="66.6" y="36.6">2</text>
<text x="66.6" y="39.1">4</text>
<text x="66.6" y="41.6">6</text>
<text x="123" y="37.8">1</text>
<text x="123" y="40.4">3</text>
<text x="133.9" y="37.8">2</text>
<text x="133.9" y="40.4">4</text>
<text x="55.7" y="44.2">7</text>
<text x="55.7" y="46.7">9</text>
<text x="66.6" y="44.2">8</text>
<text x="66.6" y="46.7">10</text>
<text x="123" y="42.9">5</text>
<text x="123" y="45.4">7</text>
<text x="123" y="48">9</text>
<text x="133.9" y="42.9">6</text>
<text x="133.9" y="45.4">8</text>
<text x="133.9" y="48">10</text>
<text x="234.2" y="47.8">CS</text>
<text x="234.2" y="45.3">GND</text>
<text x="234.2" y="42.8">VCC</text>
<text x="258" y="47.8">SD_CS</text>
<text x="54.5" y="51.8">13</text>
<text x="54.7" y="49.3">11</text>
<text x="66.6" y="49.3">12</text>
<text x="66.6" y="51.8">14</text>
<text x="121.8" y="53.1">13</text>
<text x="122" y="50.5">11</text>
<text x="133.9" y="50.5">12</text>
<text x="133.9" y="53.1">14</text>
<text x="234.2" y="52.9">DC</text>
<text x="234.2" y="50.4">RST</text>
<text x="255.5" y="50.4">SD_MOSI</text>
<text x="255.5" y="52.9">SD_MISO</text>
<text x="54.5" y="54.3">15</text>
<text x="54.5" y="56.9">17</text>
<text x="54.5" y="59.4">19</text>
<text x="66.6" y="54.3">16</text>
<text x="66.6" y="56.9">18</text>
<text x="66.6" y="59.4">20</text>
<text x="121.8" y="55.6">15</text>
<text x="121.8" y="58.1">17</text>
<text x="133.9" y="55.6">16</text>
<text x="133.9" y="58.1">18</text>
<text x="234.2" y="58">SCK</text>
<text x="234.2" y="55.4">MOSI</text>
<text x="256.6" y="55.5">SD_SCK</text>
<text x="259.7" y="58">F_CS</text>
<text x="54.5" y="62">21</text>
<text x="54.5" y="64.5">23</text>
<text x="66.6" y="62">22</text>
<text x="66.6" y="64.5">24</text>
<text x="121.8" y="60.7">19</text>
<text x="133.9" y="60.7">20</text>
<text x="234.2" y="63.1">MISO</text>
<text x="234.2" y="60.5">LED</text>
<text x="54.5" y="67">25</text>
<text x="54.5" y="69.6">27</text>
<text x="66.6" y="67">26</text>
<text x="66.6" y="69.6">28</text>
<text x="54.5" y="72.1">29</text>
<text x="54.5" y="74.6">31</text>
<text x="54.5" y="77.2">33</text>
<text x="66.6" y="72.1">30</text>
<text x="66.6" y="74.6">32</text>
<text x="66.6" y="77.2">34</text>
<text x="54.5" y="79.7">35</text>
<text x="54.5" y="82.3">37</text>
<text x="66.6" y="79.7">36</text>
<text x="66.6" y="82.3">38</text>
<text x="54.5" y="84.8">39</text>
<text x="66.6" y="84.8">40</text>
<text x="130.6" y="86.1">3</text>
<text x="136.5" y="87.2">VIN VOUT</text>
<text x="151.7" y="86.1">2</text>
<text x="142.5" y="91.7" transform="rotate(-90 142.5 91.7)">GND</text>
<text x="141.4" y="97.6" transform="rotate(-90 141.4 97.6)">1</text>
<text x="226.5" y="107.7" transform="rotate(-90 226.5 107.7)">1</text>
<text x="229" y="107.7" transform="rotate(-90 229 107.7)">2</text>
<text x="244.2" y="107.7" transform="rotate(-90 244.2 107.7)">1</text>
<text x="246.8" y="107.7" transform="rotate(-90 246.8 107.7)">2</text>
<text x="262" y="107.7" transform="rotate(-90 262 107.7)">1</text>
<text x="264.6" y="107.7" transform="rotate(-90 264.6 107.7)">2</text>
<text x="48.1" y="116.5">1</text>
<text x="48.1" y="114">2</text>
<text x="89.3" y="117.8" transform="rotate(-90 89.3 117.8)">E</text>
<text x="226.5" y="114.6" transform="rotate(-90 226.5 114.6)">3</text>
<text x="229" y="114.6" transform="rotate(-90 229 114.6)">4</text>
<text x="244.2" y="114.6" transform="rotate(-90 244.2 114.6)">3</text>
<text x="246.8" y="114.6" transform="rotate(-90 246.8 114.6)">4</text>
<text x="262" y="114.6" transform="rotate(-90 262 114.6)">3</text>
<text x="264.6" y="114.6" transform="rotate(-90 264.6 114.6)">4</text>
<text x="85.4" y="120.4">S</text>
<text x="89.3" y="125" transform="rotate(-90 89.3 125)">A</text>
<text x="130" y="120.9" transform="rotate(-90 130 120.9)">15</text>
<text x="132.5" y="120.9" transform="rotate(-90 132.5 120.9)">13</text>
<text x="135" y="120.9" transform="rotate(-90 135 120.9)">11</text>
<text x="137.6" y="120.9" transform="rotate(-90 137.6 120.9)">9</text>
<text x="140.1" y="120.9" transform="rotate(-90 140.1 120.9)">7</text>
<text x="142.7" y="120.9" transform="rotate(-90 142.7 120.9)">5</text>
<text x="145.2" y="120.9" transform="rotate(-90 145.2 120.9)">3</text>
<text x="147.7" y="120.9" transform="rotate(-90 147.7 120.9)">1</text>
<text x="36.7" y="130.5">15</text>
<text x="48.9" y="130.5">16</text>
<text x="55.1" y="130.5">1</text>
<text x="59" y="131.6">CH0</text>
<text x="66.5" y="128" transform="rotate(-90 66.5 128)">15</text>
<text x="69" y="128" transform="rotate(-90 69 128)">14</text>
<text x="74.1" y="128" transform="rotate(-90 74.1 128)">16</text>
<text x="76.6" y="128" transform="rotate(-90 76.6 128)">9</text>
<text x="140.1" y="131.9" transform="rotate(-90 140.1 131.9)">8</text>
<text x="142.7" y="131.9" transform="rotate(-90 142.7 131.9)">6</text>
<text x="145.2" y="131.9" transform="rotate(-90 145.2 131.9)">4</text>
<text x="147.7" y="131.9" transform="rotate(-90 147.7 131.9)">2</text>
<text x="36.7" y="133.1">13</text>
<text x="36.9" y="135.6">11</text>
<text x="48.9" y="135.6">12</text>
<text x="48.9" y="133.1">14</text>
<text x="55.1" y="133.1">2</text>
<text x="55.1" y="135.6">3</text>
<text x="59" y="134.2">CH1</text>
<text x="59" y="136.7">CH2</text>
<text x="67.6" y="136.4" transform="rotate(-90 67.6 136.4)">VREF</text>
<text x="70.1" y="136.8" transform="rotate(-90 70.1 136.8)">AGND</text>
<text x="75.2" y="135.2" transform="rotate(-90 75.2 135.2)">VDD</text>
<text x="77.8" y="135.4" transform="rotate(-90 77.8 135.4)">GND</text>
<text x="130" y="133" transform="rotate(-90 130 133)">16</text>
<text x="132.5" y="133" transform="rotate(-90 132.5 133)">14</text>
<text x="135" y="133" transform="rotate(-90 135 133)">12</text>
<text x="137.6" y="133" transform="rotate(-90 137.6 133)">10</text>
<text x="37.9" y="143.2">5</text>
<text x="37.9" y="140.7">7</text>
<text x="37.9" y="138.1">9</text>
<text x="48.9" y="143.2">6</text>
<text x="48.9" y="140.7">8</text>
<text x="48.9" y="138.1">10</text>
<text x="55.1" y="138.1">4</text>
<text x="55.1" y="140.7">5</text>
<text x="55.1" y="143.2">6</text>
<text x="59" y="139.2">CH3</text>
<text x="59" y="141.8">CH4</text>
<text x="37.9" y="148.3">1</text>
<text x="37.9" y="145.7">3</text>
<text x="48.9" y="148.3">2</text>
<text x="48.9" y="145.7">4</text>
<text x="55.1" y="145.7">7</text>
<text x="55.1" y="148.3">8</text>
<text x="59" y="144.3">CH5</text>
<text x="59" y="146.9">CH6</text>
<text x="59" y="149.4">CH7</text>
<text x="70.1" y="148.8" transform="rotate(-90 70.1 148.8)">CS</text>
<text x="72.7" y="148.8" transform="rotate(-90 72.7 148.8)">MOSI</text>
<text x="75.2" y="148.8" transform="rotate(-90 75.2 148.8)">SCK</text>
<text x="77.8" y="148.8" transform="rotate(-90 77.8 148.8)">MISO</text>
<text x="69" y="153.9" transform="rotate(-90 69 153.9)">10</text>
<text x="71.6" y="153.8" transform="rotate(-90 71.6 153.8)">11</text>
<text x="74.1" y="153.9" transform="rotate(-90 74.1 153.9)">13</text>
<text x="76.6" y="153.9" transform="rotate(-90 76.6 153.9)">12</text>
<text x="78" y="155.9">1</text>
<text x="90" y="155.9">2</text>
<text x="78" y="158.4">3</text>
<text x="78" y="161">5</text>
<text x="90" y="158.4">4</text>
<text x="90" y="161">6</text>
<text x="78" y="163.5">7</text>
<text x="90" y="163.5">8</text>
</g>
</svg>
